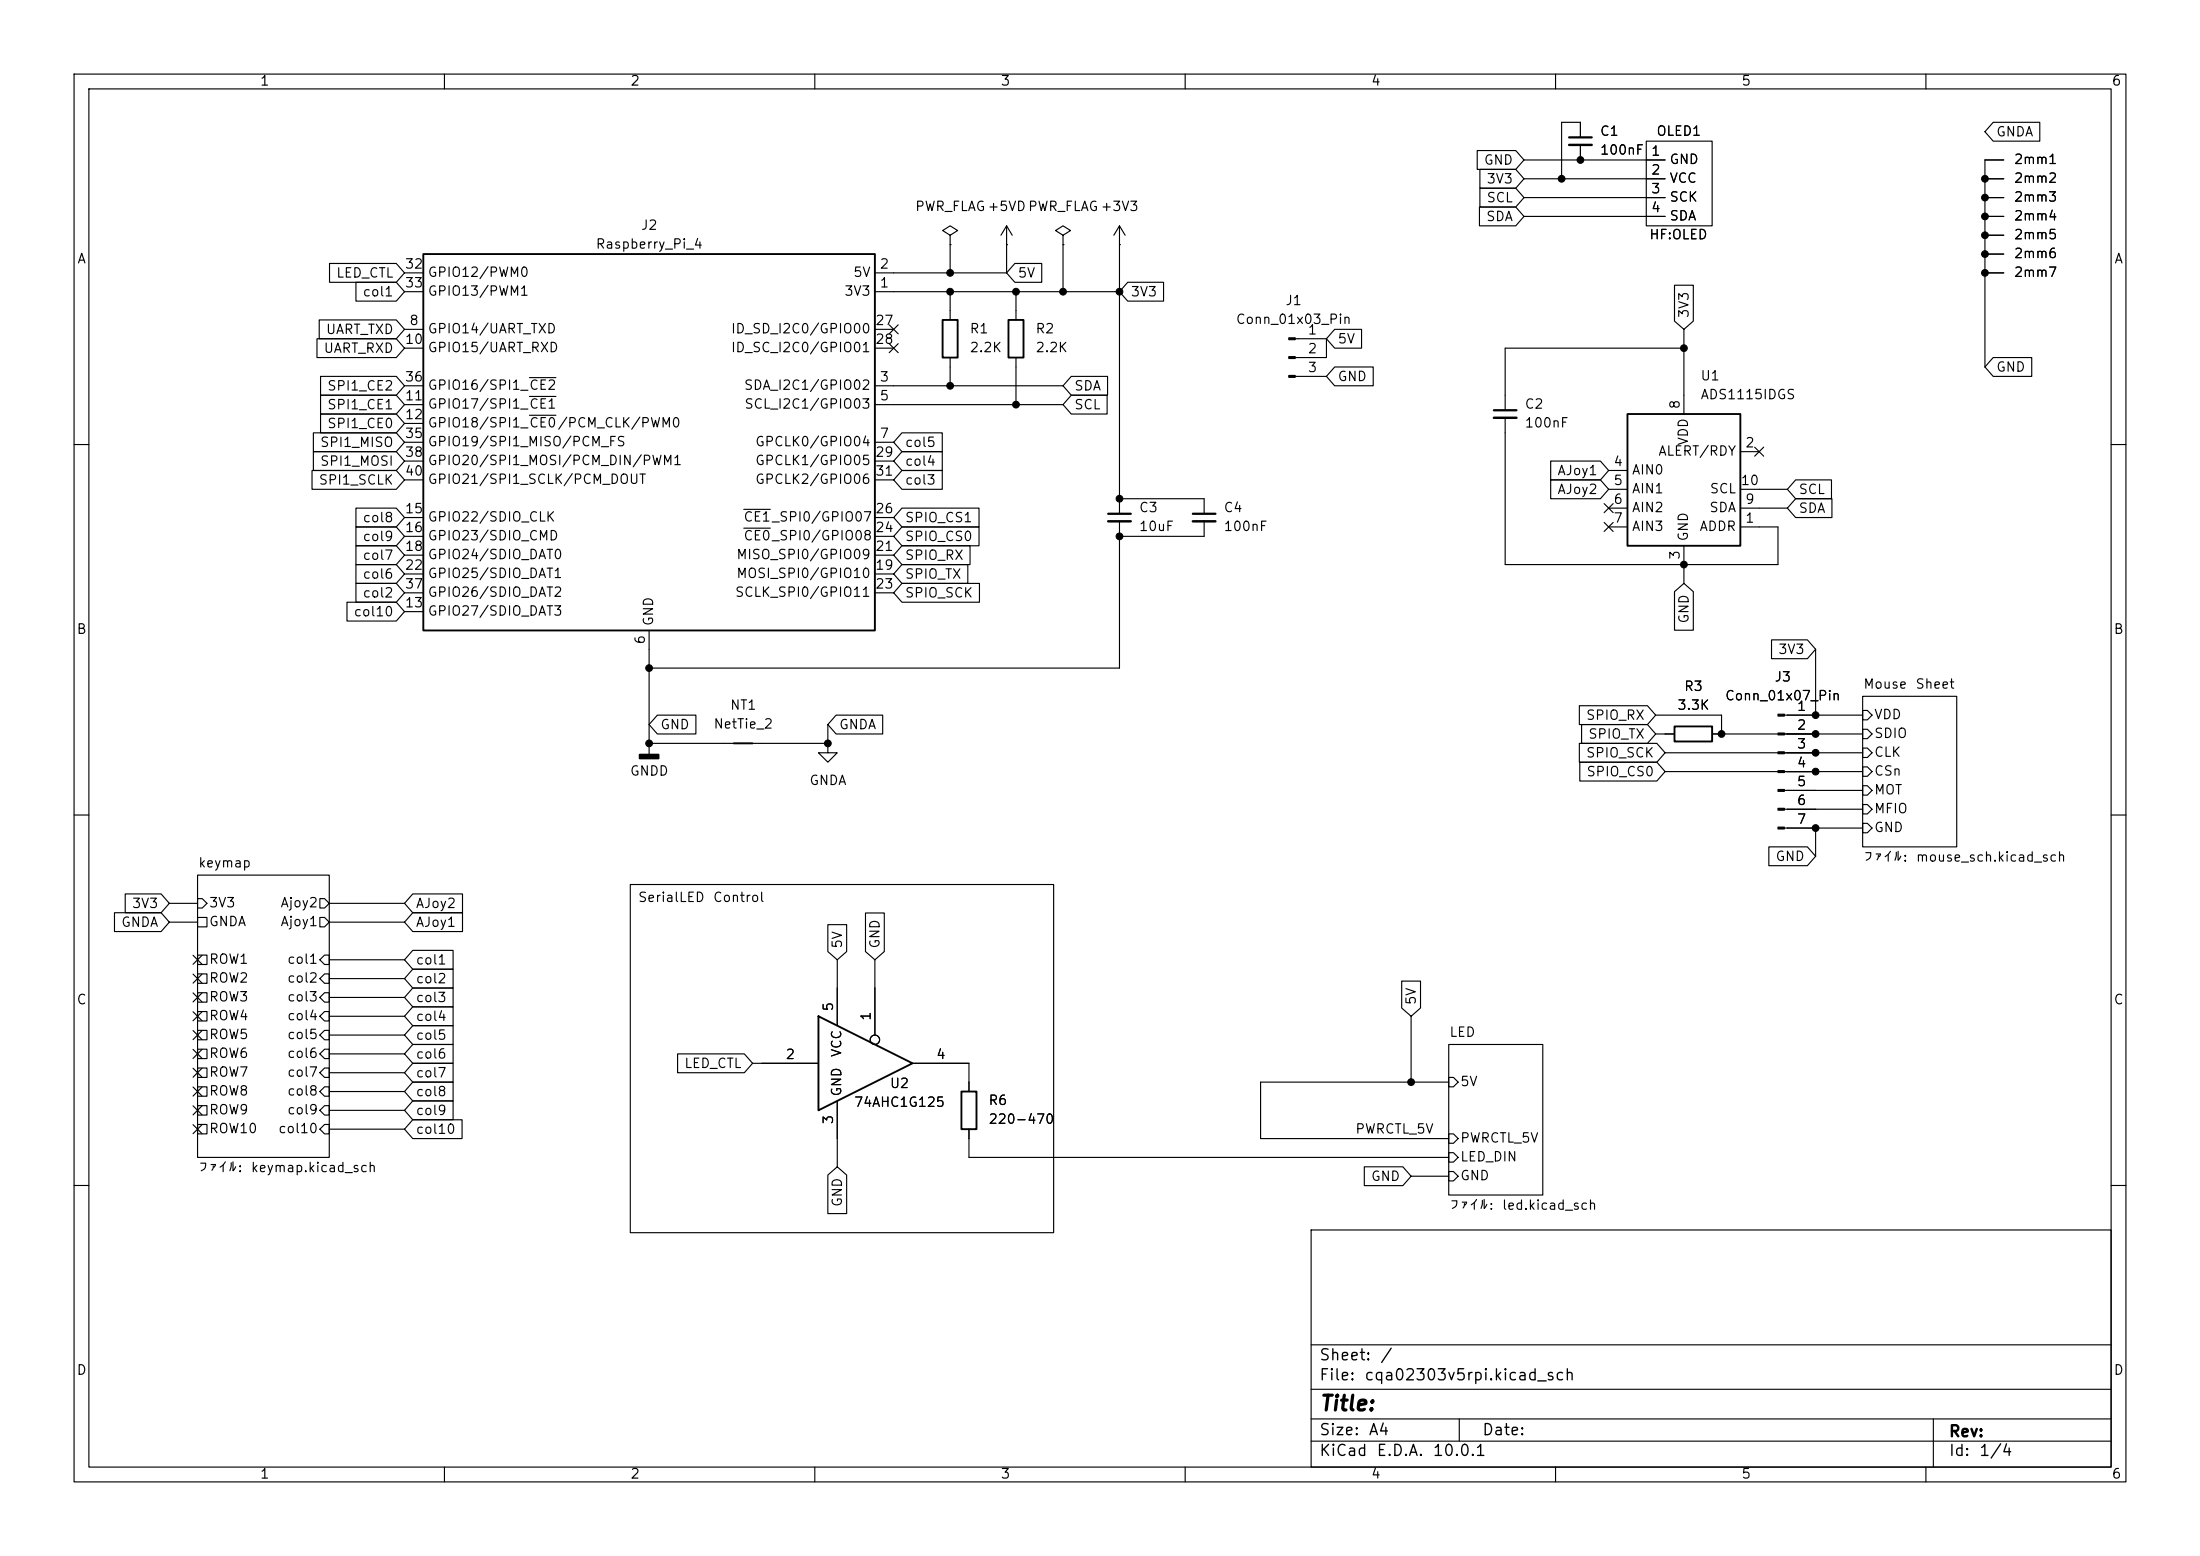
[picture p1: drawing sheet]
<svg xmlns="http://www.w3.org/2000/svg" width="297mm" height="210mm" viewBox="0 0 297 210" stroke-linecap="round" stroke-linejoin="round" font-family="sans-serif">
<g fill="none" stroke="#000" stroke-width=".15">
<path d="M10 10h277v190h-277zM12 12h273v186h-273zM60 10v2M110 10v2M160 10v2M210 10v2M213.4 18.5v-2h-2.6v7.6M213.4 19.6v2M222.2 19.1h8.9v11.4h-8.9zM260 10v2M269.1 16.5h6.3v2.6h-6.3l-1.1-1.3zM44.5 35.6h9l1.1 1.2-1.1 1.3h-9z"/>
<path d="M48.1 38.1h5.4l1.1 1.3-1.1 1.2h-5.4zM54.6 39.4h2.5M54.6 36.8h2.5M118.1 39.4h33M118.1 36.8h17.8M128.3 31.8l1-.7-1-.6-1 .6 1 .7v1.2M128.3 33h.1M128.3 33v3.8M128.3 39.4v3.8M135.9 33h.1M135.9 30.5l-.8 1.3M135.9 30.5l.8 1.3"/>
<path d="M135.9 30.5v6.3M137 35.6h3.6v2.5h-3.6l-1.1-1.3zM137.2 39.4v3.8M143.5 31.8l1-.7-1-.6-1 .6 1 .7v1.2M143.5 33h.1M143.5 33v6.4M151.1 33h.1M151.1 30.5l-.7 1.3M151.1 30.5l.8 1.3M151.1 30.5v38.8M152.2 38.1h4.9v2.5h-4.9l-1.1-1.2zM199.4 20.3h5.2l1.1 1.3-1.1 1.3h-5.2z"/>
<path d="M199.7 27.9h4.9l1.1 1.3-1.1 1.3h-4.9zM199.8 25.4h4.8l1.1 1.3-1.1 1.2h-4.8zM199.8 22.9h4.8l1.1 1.2-1.1 1.3h-4.8zM205.7 21.6h19.1M205.7 24.1h19.1M205.7 26.7h19.1M205.7 29.2h19.1M226.1 38.5h2.5v4.8l-1.3 1.2-1.2-1.2zM268 36.8h2.5M268 24.1h2.5M268 26.7h2.5M268 29.2h2.5"/>
<path d="M268 31.8h2.5M268 34.3h2.5M270.5 21.6h-2.5v27.9M42.3 58.4h11.2l1.1 1.3-1.1 1.3h-11.2zM42.8 45.7h10.7l1.1 1.3-1.1 1.3h-10.7zM43.1 43.2h10.4l1.1 1.3-1.1 1.2h-10.4zM43.3 50.8h10.2l1.1 1.3-1.1 1.2h-10.2zM43.3 53.3h10.2l1.1 1.3-1.1 1.3h-10.2zM43.3 55.9h10.2l1.1 1.3-1.1 1.2h-10.2zM54.6 52.1h2.5M54.6 54.6h2.5M54.6 59.7h2.5"/>
<path d="M54.6 44.5h2.5M54.6 47h2.5M54.6 57.2h2.5M71.5 53.5h3.6M71.5 56h3.6M71.5 51h3.6M118.1 52.1h25.4M118.1 54.6h25.4M118.1 59.7h2.5M118.1 44.5h2.5M118.1 47h2.5M120 43.8l1.3 1.3"/>
<path d="M120 46.4l1.3 1.2M121.3 43.8l-1.3 1.3M121.3 46.4l-1.3 1.2M121.8 58.4h5.4v2.6h-5.4l-1.2-1.3zM128.3 48.3v3.8M137.2 48.3v6.3M144.6 53.3h4.9v2.6h-4.9l-1.1-1.3zM144.6 50.8h4.9v2.5h-4.9l-1.1-1.2zM174.9 45.7h4.2M174.9 50.8h4.2M179.1 45.7v2.6h-4.2M180.2 49.5h5.2v2.6h-5.2l-1.1-1.3z"/>
<path d="M180.2 44.4h3.6v2.6h-3.6l-1.1-1.3zM203.2 56.4v19.8h36.8v-5.1h-5.1M227.3 44.5v11.4M227.3 47h-24.1v8.4M269.1 48.3h5.2v2.5h-5.2l-1.1-1.3zM10 60h2M42.1 63.5h11.4l1.1 1.3-1.1 1.2h-11.4zM42.3 61h11.2l1.1 1.2-1.1 1.3h-11.2zM48.1 76.2h5.4l1.1 1.3-1.1 1.2h-5.4zM48.1 78.7h5.4l1.1 1.3-1.1 1.3h-5.4zM48.1 68.6h5.4l1.1 1.3-1.1 1.2h-5.4zM48.1 73.7h5.4l1.1 1.2-1.1 1.3h-5.4z"/>
<path d="M48.1 71.1h5.4l1.1 1.3-1.1 1.3h-5.4zM54.6 69.9h2.5M54.6 72.4h2.5M54.6 74.9h2.5M54.6 77.5h2.5M54.6 62.2h2.5M54.6 64.8h2.5M100.4 71.3h3.6M100.4 68.7h3.6M118.1 69.9h2.5M118.1 72.4h2.5M118.1 74.9h2.5"/>
<path d="M118.1 77.5h2.5M118.1 62.2h2.5M118.1 64.8h2.5M121.8 76.2h8.9v2.5h-8.9l-1.2-1.2zM121.8 78.7h10.4v2.6h-10.4l-1.2-1.3zM121.8 63.5h5.4v2.5h-5.4l-1.2-1.2zM121.8 68.6h10.4v2.5h-10.4l-1.2-1.2zM121.8 71.1h10.4v2.6h-10.4l-1.2-1.3zM121.8 61h5.4v2.5h-5.4l-1.2-1.3zM121.8 73.7h9.2v2.5h-9.2l-1.2-1.3zM151.1 70.4v19.8h-63.5M151.1 67.3h11.5v2"/>
<path d="M162.6 70.4v2h-11.5M209.3 64.8h6.8l1.1 1.2-1.1 1.3h-6.8zM209.3 62.2h6.8l1.1 1.3-1.1 1.3h-6.8zM216.6 70.5l1.2 1.2M216.6 68l1.2 1.2M217.2 71.1h2.5M217.2 63.5h2.5M217.2 66h2.5M217.2 68.6h2.5M217.8 70.5l-1.2 1.2M217.8 68l-1.2 1.2M226.1 79.9l1.2-1.2 1.3 1.2v5.2h-2.5z"/>
<path d="M227.3 73.7v5M234.9 61h2.6M234.9 66h6.4M234.9 68.6h6.4M236.9 60.4l1.2 1.2M238.1 60.4l-1.2 1.2M242.4 67.3h4.9v2.6h-4.9l-1.1-1.3zM242.4 64.8h4.9v2.5h-4.9l-1.1-1.3zM285 60h2M46.8 81.3h6.7l1.1 1.3-1.1 1.2h-6.7zM54.6 82.6h2.5M54.6 80h2.5"/>
<path d="M87.6 85.1v16.8M88.7 96.5h5.2v2.6h-5.2l-1.1-1.3zM111.8 97.8v2.5M112.9 96.5h6.3v2.6h-6.3l-1.1-1.3zM118.1 80h2.5M213.2 95.2h9.2l1.1 1.3-1.1 1.3h-9.2zM213.5 97.8h8.9l1.1 1.3-1.1 1.2h-8.9zM223.5 96.5h8.9v2.6M223.5 99.1h2.6M231.1 99.1h20.4M239.2 86.4h4.8l1.1 1.2-1.1 1.3h-4.8zM240.9 96.5h10.6"/>
<path d="M245.1 87.6v8.9M251.5 94h12.7v20.3h-12.7zM251.5 98.4h.6l.6 .7-.6 .6h-.6zM251.5 95.9h.6l.6 .6-.6 .7h-.6zM10 110h2M26.7 118.1h17.7v38.1h-17.7zM85.1 119.4h57.1v47h-57.1zM87.6 100.3h.1M87.6 100.3h24.2M111.8 100.3v1.3h1.2l-1.2 1.3-1.3-1.3h1.3M111.8 100.3h.1M213.2 100.3h10.5l1.1 1.3-1.1 1.3h-10.5z"/>
<path d="M213.3 102.9h10.4l1.1 1.2-1.1 1.3h-10.4zM224.8 101.6h26.7M224.8 104.1h26.7M238.8 114.3h5.2l1.1 1.3-1.1 1.2h-5.2zM240.9 106.7h10.6M240.9 109.2h10.6M240.9 111.8h10.6M245.1 111.8v3.8M251.5 101h.6l.6 .6-.6 .6h-.6zM251.5 103.5h.6l.6 .6-.6 .7h-.6zM251.5 111.1h.6l.6 .7-.6 .6h-.6zM251.5 108.6h.6l.6 .6-.6 .7h-.6z"/>
<path d="M251.5 106h.6l.6 .7-.6 .6h-.6zM285 110h2M15.5 123.2h6.2l1.2 1.3-1.2 1.2h-6.2zM16.9 120.6h4.8l1.2 1.3-1.2 1.3h-4.8zM22.9 121.9h3.8M22.9 124.5h3.8M26.1 139.1l1.2 1.2M26.1 128.9l1.2 1.2M26.1 136.6l1.2 1.2M26.1 134l1.2 1.2M26.1 131.5l1.2 1.2M26.7 128.9h1.2v1.3h-1.2z"/>
<path d="M26.7 131.4h1.2v1.3h-1.2zM26.7 134h1.2v1.3h-1.2zM26.7 136.5h1.2v1.3h-1.2zM26.7 139.1h1.2v1.2h-1.2zM26.7 121.3h.6l.6 .6-.6 .7h-.6zM26.7 123.8h1.2v1.3h-1.2zM27.3 139.1l-1.2 1.2M27.3 128.9l-1.2 1.2M27.3 136.6l-1.2 1.2M27.3 134l-1.2 1.2M27.3 131.5l-1.2 1.2M43.2 123.8h.6l.6 .7-.6 .6h-.6z"/>
<path d="M43.2 121.3h.6l.6 .6-.6 .7h-.6zM43.8 139.1h.6v1.2h-.6l-.6-.6zM43.8 136.5h.6v1.3h-.6l-.6-.6zM43.8 134h.6v1.3h-.6l-.6-.7zM43.8 128.9h.6v1.3h-.6l-.6-.7zM43.8 131.4h.6v1.3h-.6l-.6-.6zM44.4 129.5h10.2M44.4 121.9h10.2M44.4 124.5h10.2M44.4 139.7h10.2M44.4 132.1h10.2M44.4 137.2h10.2"/>
<path d="M44.4 134.6h10.2M55.7 120.6h6.7v2.6h-6.7l-1.1-1.3zM55.7 123.2h6.7v2.5h-6.7l-1.1-1.2zM55.7 138.4h5.5v2.6h-5.5l-1.1-1.3zM55.7 135.9h5.5v2.5h-5.5l-1.1-1.2zM55.7 130.8h5.5v2.6h-5.5l-1.1-1.3zM55.7 133.3h5.5v2.6h-5.5l-1.1-1.3zM55.7 128.3h5.5v2.5h-5.5l-1.1-1.3zM111.8 124.8h2.5v3.6l-1.3 1.1-1.2-1.1zM113 129.5v8.9M116.8 123.2h2.6v5.2l-1.3 1.1-1.3-1.1zM118.1 129.5v10.2"/>
<path d="M189.2 132.4h2.6v3.6l-1.3 1.2-1.3-1.2zM190.5 137.2v8.9M26.1 144.2l1.2 1.2M26.1 141.6l1.2 1.2M26.1 151.8l1.2 1.2M26.1 146.7l1.2 1.2M26.1 149.3l1.2 1.2M26.7 141.6h1.2v1.3h-1.2zM26.7 144.1h1.2v1.3h-1.2zM26.7 146.7h1.2v1.3h-1.2zM26.7 149.2h1.2v1.3h-1.2zM26.7 151.8h1.2v1.2h-1.2z"/>
<path d="M27.3 144.2l-1.2 1.2M27.3 141.6l-1.2 1.2M27.3 151.8l-1.2 1.2M27.3 146.7l-1.2 1.2M27.3 149.3l-1.2 1.2M43.8 151.8h.6v1.2h-.6l-.6-.6zM43.8 149.2h.6v1.3h-.6l-.6-.6zM43.8 144.1h.6v1.3h-.6l-.6-.6zM43.8 146.7h.6v1.3h-.6l-.6-.7zM43.8 141.6h.6v1.3h-.6l-.6-.7zM44.4 152.4h10.2M44.4 144.8h10.2"/>
<path d="M44.4 149.9h10.2M44.4 147.3h10.2M44.4 142.2h10.2M55.7 151.1h6.7v2.6h-6.7l-1.1-1.3zM55.7 148.6h5.5v2.5h-5.5l-1.1-1.2zM55.7 143.5h5.5v2.6h-5.5l-1.1-1.3zM55.7 146h5.5v2.6h-5.5l-1.1-1.3zM55.7 141h5.5v2.5h-5.5l-1.1-1.3zM91.5 142.2h9l1.1 1.3-1.1 1.3h-9zM101.6 143.5h8.9M111.8 158.6l1.2-1.1 1.3 1.1v5.2h-2.5zM113 148.6v8.9"/>
<path d="M123.2 143.5h7.6v3.8M130.8 152.4v3.8h64.8M184.2 157.5h5.2l1.1 1.3-1.1 1.2h-5.2zM190.5 158.8h5.1M195.6 141h12.7v20.3h-12.7zM195.6 145.4h.6l.6 .7-.6 .6h-.6zM195.6 158.1h.6l.6 .7-.6 .6h-.6zM195.6 155.6h.6l.6 .6-.6 .6h-.6zM195.6 153h.6l.6 .7-.6 .6h-.6zM195.6 146.1h-25.4v7.6h25.4M10 160h2M177 166h108v32h-108z"/>
<path d="M285 160h2M60 198v2M110 198v2M160 198v2M177 194.5h108M177 191.5h108M177 187.5h108M177 181.5h108M197 191.5v3M210 198v2M260 198v2M261 191.5v6.5"/>
<circle cx="118.1" cy="140.3" r=".63"/>
</g>
<path d="M174 45.6h.9v.2h-.9zM174 48.1h.9v.3h-.9zM174 50.7h.9v.2h-.9zM240 96.4h.9v.2h-.9zM240 98.9h.9v.3h-.9zM240 101.5h.9v.2h-.9zM240 104h.9v.3h-.9zM240 106.6h.9v.2h-.9zM240 109.1h.9v.2h-.9zM240 111.6h.9v.3h-.9z" fill="#000" stroke="#000" stroke-width=".15"/>
<path d="M57.1 34.3h61v50.8h-61zM127.3 43.2h2v5.1h-2zM136.1 43.2h2.1v5.1h-2.1zM219.7 55.9h15.2v17.8h-15.2zM226.1 98h5v2.1h-5zM99.1 100.3h2.5M110.5 137.2l12.7 6.3-12.7 6.4zM129.8 147.3h2v5.1h-2z" fill="none" stroke="#000" stroke-width=".25"/>
<path d="M211.8 18.5h3.1M201.7 55.4h3M149.6 69.3h3.1M161 69.3h3.1" fill="none" stroke="#000" stroke-width=".3"/>
<path d="M211.8 19.6h3.1M201.7 56.4h3M149.6 70.4h3.1M161 70.4h3.1" fill="none" stroke="#000" stroke-width=".33"/>
<path d="M86.4 101.9h2.5v.5h-2.5z" fill="#000" stroke="#000" stroke-width=".25"/>
<g fill="#000" stroke="#000" stroke-width=".14">
<circle cx="128.3" cy="36.8" r=".46"/>
<circle cx="128.3" cy="39.4" r=".46"/>
<circle cx="137.2" cy="39.4" r=".46"/>
<circle cx="143.5" cy="39.4" r=".46"/>
<circle cx="151.1" cy="39.4" r=".46"/>
<circle cx="210.8" cy="24.1" r=".46"/>
<circle cx="213.4" cy="21.6" r=".46"/>
<circle cx="268" cy="29.2" r=".46"/>
<circle cx="268" cy="31.8" r=".46"/>
<circle cx="268" cy="34.3" r=".46"/>
<circle cx="268" cy="24.1" r=".46"/>
<circle cx="268" cy="36.8" r=".46"/>
<circle cx="268" cy="26.7" r=".46"/>
<circle cx="128.3" cy="52.1" r=".46"/>
<circle cx="137.2" cy="54.6" r=".46"/>
<circle cx="227.3" cy="47" r=".46"/>
<circle cx="151.1" cy="67.3" r=".46"/>
<circle cx="151.1" cy="72.4" r=".46"/>
<circle cx="227.3" cy="76.2" r=".46"/>
<circle cx="87.6" cy="90.2" r=".46"/>
<circle cx="232.4" cy="99.1" r=".46"/>
<circle cx="245.1" cy="96.5" r=".46"/>
<circle cx="245.1" cy="99.1" r=".46"/>
<circle cx="87.6" cy="100.3" r=".46"/>
<circle cx="111.8" cy="100.3" r=".46"/>
<circle cx="245.1" cy="104.1" r=".46"/>
<circle cx="245.1" cy="101.6" r=".46"/>
<circle cx="245.1" cy="111.8" r=".46"/>
<circle cx="190.5" cy="146.1" r=".46"/>
</g>
<text font-size="2" x="178" y="190.9">Title:</text>
<g font-size="1.5">
<text x="178" y="184">Sheet:</text>
<text x="186.2" y="184">/</text>
<text x="178" y="186.7">File:</text>
<text x="184.1" y="186.7">cqa02303v5rpi.kicad_sch</text>
<text x="178" y="196.9">KiCad</text>
<text x="178" y="194.1">Size:</text>
<text x="184.7" y="194.1">A4</text>
<text x="185.7" y="196.9">E.D.A.</text>
<text x="193.3" y="196.9">10.0.1</text>
<text x="200" y="194.1">Date:</text>
<text x="263" y="194.3">Rev:</text>
<text x="263" y="196.9">Id:</text>
<text x="267.1" y="196.9">1/4</text>
</g>
<g font-size="1.3">
<text x="35" y="11.9">1</text>
<text x="85" y="11.9">2</text>
<text x="135" y="11.9">3</text>
<text x="185" y="11.9">4</text>
<text x="235" y="11.9">5</text>
<text x="285" y="11.9">6</text>
<text x="200.2" y="22.5">GND</text>
<text x="215.9" y="18.6">C1</text>
<text x="215.9" y="21.2">100nF</text>
<text x="222.8" y="21.3">1</text>
<text x="222.8" y="23.9">2</text>
<text x="223.5" y="18.6">OLED1</text>
<text x="225.3" y="22.5">GND</text>
<text x="269.4" y="18.7">GNDA</text>
<text x="271.8" y="22.5">2mm1</text>
<text x="123.5" y="28.8">PWR_FLAG+5VDPWR_FLAG+3V3</text>
<text x="200.6" y="27.6">SCL</text>
<text x="200.6" y="25.1">3V3</text>
<text x="222.8" y="26.4">3</text>
<text x="222.8" y="29">4</text>
<text x="225.3" y="25">VCC</text>
<text x="225.3" y="27.5">SCK</text>
<text x="271.8" y="27.5">2mm3</text>
<text x="271.8" y="25">2mm2</text>
<text x="10.3" y="35.9">A</text>
<text x="80.3" y="33.9">Raspberry_Pi_4</text>
<text x="86.4" y="31.3">J2</text>
<text x="200.5" y="30.2">SDA</text>
<text x="222.6" y="32.6">HF:OLED</text>
<text x="225.3" y="30.1">SDA</text>
<text x="271.8" y="32.6">2mm5</text>
<text x="271.8" y="30.1">2mm4</text>
<text x="271.8" y="35.2">2mm6</text>
<text x="285.3" y="35.9">A</text>
<text x="45.3" y="37.8">LED_CTL</text>
<text x="48.9" y="40.3">col1</text>
<text x="54.6" y="36.6">32</text>
<text x="54.6" y="39.1">33</text>
<text x="57.7" y="37.7">GPIO12/PWM0</text>
<text x="57.7" y="40.2">GPIO13/PWM1</text>
<text x="113.9" y="40.2">3V3</text>
<text x="115.1" y="37.7">5V</text>
<text x="118.7" y="39.1">1</text>
<text x="118.7" y="36.6">2</text>
<text x="137.3" y="37.8">5V</text>
<text x="152.6" y="40.3">3V3</text>
<text x="173.4" y="41.5">J1</text>
<text x="271.8" y="37.7">2mm7</text>
<text x="43.6" y="47.9">UART_RXD</text>
<text x="43.9" y="45.4">UART_TXD</text>
<text x="54.6" y="46.7">10</text>
<text x="55.2" y="44.2">8</text>
<text x="57.7" y="45.3">GPIO14/UART_TXD</text>
<text x="57.7" y="47.9">GPIO15/UART_RXD</text>
<text x="98.6" y="45.3">ID_SD_I2C0/GPIO00</text>
<text x="98.6" y="47.9">ID_SC_I2C0/GPIO01</text>
<text x="118.1" y="44.2">27</text>
<text x="118.1" y="46.7">28</text>
<text x="130.8" y="45.3">R1</text>
<text x="130.8" y="47.9">2.2K</text>
<text x="139.7" y="45.3">R2</text>
<text x="139.7" y="47.9">2.2K</text>
<text x="166.8" y="44">Conn_01x03_Pin</text>
<text x="176.5" y="45.5">1</text>
<text x="180.5" y="46.7">5V</text>
<text x="228.3" y="43" transform="rotate(-90 228.3 43)">3V3</text>
<text x="44.1" y="53">SPI1_CE2</text>
<text x="54.6" y="51.8">36</text>
<text x="57.7" y="52.9">GPIO16/SPI1_CE2</text>
<text x="100.3" y="52.9">SDA_I2C1/GPIO02</text>
<text x="118.7" y="51.8">3</text>
<text x="144.9" y="53">SDA</text>
<text x="176.5" y="48">2</text>
<text x="176.5" y="50.5">3</text>
<text x="180.5" y="51.8">GND</text>
<text x="229.5" y="51.7">U1</text>
<text x="269.4" y="50.5">GND</text>
<text x="44.1" y="55.6">SPI1_CE1</text>
<text x="44.1" y="58.1">SPI1_CE0</text>
<text x="54.6" y="54.4">11</text>
<text x="54.6" y="56.9">12</text>
<text x="54.6" y="59.4">35</text>
<text x="57.7" y="55.5">GPIO17/SPI1_CE1</text>
<text x="57.7" y="58">GPIO18/SPI1_CE0/PCM_CLK/PWM0</text>
<text x="100.4" y="55.5">SCL_I2C1/GPIO03</text>
<text x="118.7" y="54.4">5</text>
<text x="118.7" y="59.4">7</text>
<text x="144.9" y="55.6">SCL</text>
<text x="205.7" y="55.5">C2</text>
<text x="205.7" y="58">100nF</text>
<text x="227.1" y="55.3" transform="rotate(-90 227.1 55.3)">8</text>
<text x="229.5" y="54.2">ADS1115IDGS</text>
<text x="42.9" y="65.7">SPI1_SCLK</text>
<text x="43.1" y="60.6">SPI1_MISO</text>
<text x="43.1" y="63.2">SPI1_MOSI</text>
<text x="54.6" y="62">38</text>
<text x="54.6" y="64.5">40</text>
<text x="57.7" y="60.6">GPIO19/SPI1_MISO/PCM_FS</text>
<text x="57.7" y="63.1">GPIO20/SPI1_MOSI/PCM_DIN/PWM1</text>
<text x="57.7" y="65.6">GPIO21/SPI1_SCLK/PCM_DOUT</text>
<text x="101.9" y="60.6">GPCLK0/GPIO04</text>
<text x="101.9" y="63.1">GPCLK1/GPIO05</text>
<text x="101.9" y="65.6">GPCLK2/GPIO06</text>
<text x="118.1" y="62">29</text>
<text x="118.1" y="64.5">31</text>
<text x="122.1" y="60.6">col5</text>
<text x="122.1" y="65.7">col3</text>
<text x="122.1" y="63.2">col4</text>
<text x="210.2" y="64.5">AJoy1</text>
<text x="217.7" y="63.2">4</text>
<text x="217.7" y="65.8">5</text>
<text x="220.2" y="64.4">AIN0</text>
<text x="223.8" y="61.8">ALERT/RDY</text>
<text x="228.2" y="60.2" transform="rotate(-90 228.2 60.2)">VDD</text>
<text x="234.9" y="65.8">10</text>
<text x="235.5" y="60.7">2</text>
<text x="48.9" y="70.8">col8</text>
<text x="54.6" y="69.6">15</text>
<text x="57.7" y="70.7">GPIO22/SDIO_CLK</text>
<text x="100.3" y="70.7">CE1_SPI0/GPIO07</text>
<text x="118.1" y="69.6">26</text>
<text x="122.1" y="70.8">SPIO_CS1</text>
<text x="153.7" y="69.4">C3</text>
<text x="153.7" y="72">10uF</text>
<text x="165.1" y="69.4">C4</text>
<text x="165.1" y="72">100nF</text>
<text x="210.2" y="67">AJoy2</text>
<text x="217.7" y="68.3">6</text>
<text x="217.7" y="70.9">7</text>
<text x="220.2" y="66.9">AIN1</text>
<text x="220.2" y="69.4">AIN2</text>
<text x="220.2" y="72">AIN3</text>
<text x="229.3" y="72">ADDR</text>
<text x="230.7" y="69.4">SDA</text>
<text x="230.7" y="66.9">SCL</text>
<text x="235.5" y="70.9">1</text>
<text x="235.5" y="68.3">9</text>
<text x="242.7" y="69.5">SDA</text>
<text x="242.7" y="67">SCL</text>
<text x="48.9" y="75.9">col7</text>
<text x="48.9" y="73.3">col9</text>
<text x="54.6" y="72.1">16</text>
<text x="54.6" y="74.7">18</text>
<text x="54.6" y="77.2">22</text>
<text x="57.7" y="73.3">GPIO23/SDIO_CMD</text>
<text x="57.7" y="75.8">GPIO24/SDIO_DAT0</text>
<text x="99.3" y="75.8">MISO_SPI0/GPIO09</text>
<text x="100.3" y="73.3">CE0_SPI0/GPIO08</text>
<text x="118.1" y="77.2">19</text>
<text x="118.1" y="74.7">21</text>
<text x="118.1" y="72.1">24</text>
<text x="122.1" y="73.3">SPIO_CS0</text>
<text x="122.1" y="75.9">SPIO_RX</text>
<text x="227.1" y="75.6" transform="rotate(-90 227.1 75.6)">3</text>
<text x="228.2" y="73.2" transform="rotate(-90 228.2 73.2)">GND</text>
<text x="47.7" y="83.5">col10</text>
<text x="48.9" y="78.4">col6</text>
<text x="48.9" y="81">col2</text>
<text x="54.6" y="82.3">13</text>
<text x="54.6" y="79.8">37</text>
<text x="57.7" y="83.4">GPIO27/SDIO_DAT3</text>
<text x="57.7" y="78.3">GPIO25/SDIO_DAT1</text>
<text x="57.7" y="80.9">GPIO26/SDIO_DAT2</text>
<text x="99.1" y="80.9">SCLK_SPI0/GPIO11</text>
<text x="99.3" y="78.3">MOSI_SPI0/GPIO10</text>
<text x="118.1" y="79.8">23</text>
<text x="122.1" y="78.4">SPIO_TX</text>
<text x="122.1" y="81">SPIO_SCK</text>
<text x="10.3" y="85.9">B</text>
<text x="87.4" y="87.1" transform="rotate(-90 87.4 87.1)">6</text>
<text x="88.5" y="84.6" transform="rotate(-90 88.5 84.6)">GND</text>
<text x="228.3" y="84.2" transform="rotate(-90 228.3 84.2)">GND</text>
<text x="240" y="88.6">3V3</text>
<text x="285.3" y="85.9">B</text>
<text x="227.3" y="93.6">R3</text>
<text x="232.8" y="94.8">Conn_01x07_Pin</text>
<text x="239.5" y="92.3">J3</text>
<text x="251.5" y="93.3">Mouse</text>
<text x="258.5" y="93.3">Sheet</text>
<text x="89.1" y="98.7">GND</text>
<text x="96.2" y="98.7">NetTie_2</text>
<text x="98.5" y="96.1">NT1</text>
<text x="113.2" y="98.7">GNDA</text>
<text x="214" y="97.5">SPIO_RX</text>
<text x="214.3" y="100">SPIO_TX</text>
<text x="226.4" y="96.1">3.3K</text>
<text x="242.5" y="96.3">1</text>
<text x="242.5" y="98.8">2</text>
<text x="242.5" y="101.3">3</text>
<text x="252.9" y="99.9">SDIO</text>
<text x="252.9" y="97.4">VDD</text>
<text x="85" y="105">GNDD</text>
<text x="109.2" y="106.3">GNDA</text>
<text x="214" y="102.6">SPIO_SCK</text>
<text x="214.1" y="105.1">SPIO_CS0</text>
<text x="242.5" y="103.9">4</text>
<text x="242.5" y="106.4">5</text>
<text x="252.9" y="102.5">CLK</text>
<text x="252.9" y="105">CSn</text>
<text x="252.9" y="107.5">MOT</text>
<text x="242.5" y="109">6</text>
<text x="242.5" y="111.5">7</text>
<text x="252.9" y="112.6">GND</text>
<text x="252.9" y="110.1">MFIO</text>
<text x="26.7" y="117.4">keymap</text>
<text x="239.6" y="116.5">GND</text>
<text x="251.5" y="116.6">ファイル:</text>
<text x="258.6" y="116.6">mouse_sch.kicad_sch</text>
<text x="16.3" y="125.4">GNDA</text>
<text x="17.7" y="122.9">3V3</text>
<text x="28.1" y="122.8">3V3</text>
<text x="28.1" y="125.3">GNDA</text>
<text x="37.8" y="125.3">Ajoy1</text>
<text x="37.8" y="122.8">Ajoy2</text>
<text x="56" y="122.9">AJoy2</text>
<text x="56" y="125.4">AJoy1</text>
<text x="86" y="122.1">SerialLED</text>
<text x="96.2" y="122.1">Control</text>
<text x="28.1" y="130.4">ROW1</text>
<text x="38.7" y="130.4">col1</text>
<text x="56" y="130.5">col1</text>
<text x="114" y="128.1" transform="rotate(-90 114 128.1)">5V</text>
<text x="119.1" y="128.1" transform="rotate(-90 119.1 128.1)">GND</text>
<text x="10.3" y="135.9">C</text>
<text x="28.1" y="132.9">ROW2</text>
<text x="28.1" y="135.5">ROW3</text>
<text x="38.7" y="135.5">col3</text>
<text x="38.7" y="132.9">col2</text>
<text x="56" y="133">col2</text>
<text x="56" y="135.6">col3</text>
<text x="112.8" y="136.6" transform="rotate(-90 112.8 136.6)">5</text>
<text x="117.9" y="137.9" transform="rotate(-90 117.9 137.9)">1</text>
<text x="191.5" y="135.7" transform="rotate(-90 191.5 135.7)">5V</text>
<text x="285.3" y="135.9">C</text>
<text x="28.1" y="138">ROW4</text>
<text x="28.1" y="140.6">ROW5</text>
<text x="28.1" y="143.1">ROW6</text>
<text x="38.7" y="143.1">col6</text>
<text x="38.7" y="140.6">col5</text>
<text x="38.7" y="138">col4</text>
<text x="56" y="143.2">col6</text>
<text x="56" y="140.7">col5</text>
<text x="56" y="138.1">col4</text>
<text x="106" y="143.3">2</text>
<text x="113.9" y="142.8" transform="rotate(-90 113.9 142.8)">VCC</text>
<text x="126.3" y="143.3">4</text>
<text x="195.6" y="140.3">LED</text>
<text x="28.1" y="145.6">ROW7</text>
<text x="28.1" y="148.2">ROW8</text>
<text x="38.7" y="145.6">col7</text>
<text x="38.7" y="148.2">col8</text>
<text x="56" y="145.7">col7</text>
<text x="56" y="148.3">col8</text>
<text x="92.3" y="144.5">LED_CTL</text>
<text x="113.9" y="148.1" transform="rotate(-90 113.9 148.1)">GND</text>
<text x="115.2" y="149.7">74AHC1G125</text>
<text x="120" y="147.2">U2</text>
<text x="133.4" y="149.5">R6</text>
<text x="197" y="146.9">5V</text>
<text x="28.1" y="150.7">ROW9</text>
<text x="28.1" y="153.3">ROW10</text>
<text x="37.5" y="153.3">col10</text>
<text x="38.7" y="150.7">col9</text>
<text x="56" y="153.4">col10</text>
<text x="56" y="150.8">col9</text>
<text x="112.8" y="151.8" transform="rotate(-90 112.8 151.8)">3</text>
<text x="133.4" y="152">220-470</text>
<text x="182.9" y="153.3">PWRCTL_5V</text>
<text x="197" y="154.5">PWRCTL_5V</text>
<text x="26.7" y="158.5">ファイル:</text>
<text x="33.8" y="158.5">keymap.kicad_sch</text>
<text x="185" y="159.7">GND</text>
<text x="197" y="159.6">GND</text>
<text x="197" y="157.1">LED_DIN</text>
<text x="114" y="163" transform="rotate(-90 114 163)">GND</text>
<text x="195.6" y="163.6">ファイル:</text>
<text x="202.7" y="163.6">led.kicad_sch</text>
<text x="10.3" y="185.9">D</text>
<text x="285.3" y="185.9">D</text>
<text x="35" y="199.9">1</text>
<text x="85" y="199.9">2</text>
<text x="135" y="199.9">3</text>
<text x="185" y="199.9">4</text>
<text x="235" y="199.9">5</text>
<text x="285" y="199.9">6</text>
</g>
</svg>
